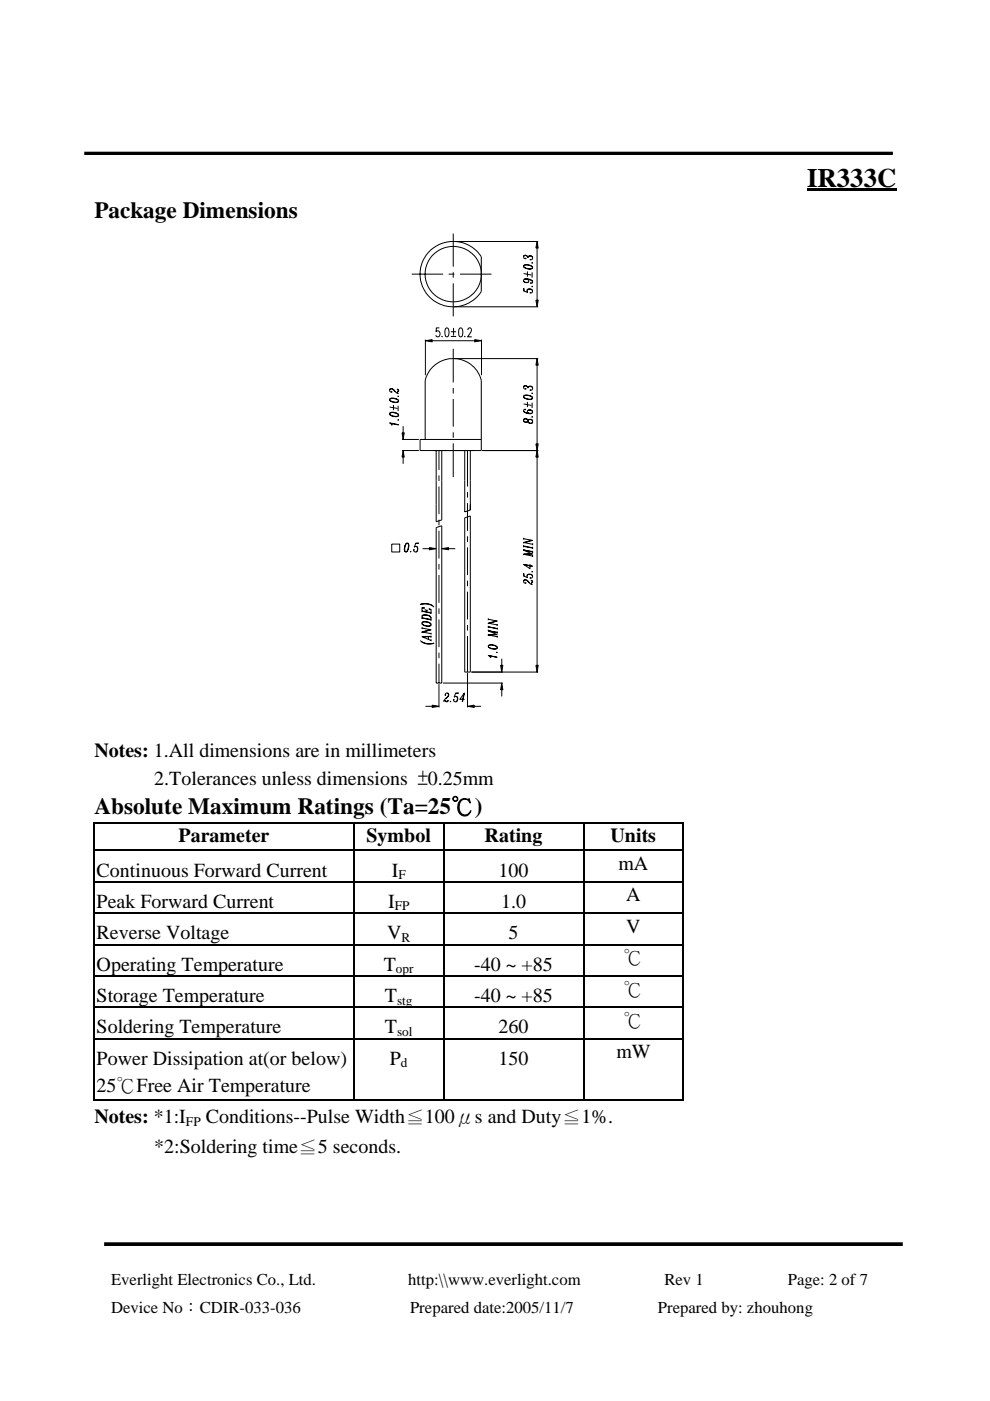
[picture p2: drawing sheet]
<svg xmlns="http://www.w3.org/2000/svg" width="210mm" height="297mm" viewBox="0 0 210 297" stroke-linecap="round" stroke-linejoin="round" font-family="sans-serif">
<path d="M22.1 263.8h169.3" fill="none" stroke="#000" stroke-width=".78" stroke-linecap="butt"/>
<g fill="#000">
<path d="M171.2 39.9h18.8v.7h-18.8zM19.9 174.3h.2v.3h-.2zM74.9 174.3h.3v.3h-.3zM94 174.3h.2v.3h-.2zM123.6 174.3h.2v.3h-.2zM144.8 174.3h.2v.3h-.2zM144.8 174.3h.2v.2h-.2zM19.9 180.2h.2v.3h-.2zM19.9 186.8h.2v.3h-.2zM19.9 193.5h.2v.3h-.2zM74.9 180.2h.3v.3h-.3zM74.9 186.8h.3v.3h-.3z"/>
<path d="M74.9 193.5h.3v.3h-.3zM94 180.2h.2v.3h-.2zM94 186.8h.2v.3h-.2zM94 193.5h.2v.3h-.2zM123.6 180.2h.2v.3h-.2zM123.6 186.8h.2v.3h-.2zM123.6 193.5h.2v.3h-.2zM144.8 180.2h.2v.3h-.2zM144.8 186.8h.2v.3h-.2zM144.8 193.5h.2v.3h-.2zM19.9 200.1h.2v.3h-.2zM19.9 206.8h.2v.3h-.2z"/>
<path d="M19.9 213.4h.2v.3h-.2zM74.9 200.1h.3v.3h-.3zM74.9 206.8h.3v.3h-.3zM74.9 213.4h.3v.3h-.3zM94 200.1h.2v.3h-.2zM94 206.8h.2v.3h-.2zM94 213.4h.2v.3h-.2zM123.6 200.1h.2v.3h-.2zM123.6 206.8h.2v.3h-.2zM123.6 213.4h.2v.3h-.2zM144.8 200.1h.2v.3h-.2zM144.8 206.8h.2v.3h-.2z"/>
<path d="M144.8 213.4h.2v.3h-.2zM19.9 220.1h.2v.2h-.2zM74.9 220.1h.3v.2h-.3zM94 220.1h.2v.2h-.2zM123.6 220.1h.2v.2h-.2zM144.8 220.1h.2v.2h-.2zM144.8 233.1h.2v.2h-.2z"/>
</g>
<g fill="none" stroke="#000" stroke-width=".25">
<path d="M19.9 174.4h55M20 174.6v5.6M75 174.6v5.6M75.2 174.4h18.8M94.1 174.6v5.6M94.2 174.4h29.4M123.7 174.6v5.6M123.8 174.4h21M144.9 174.6v5.6M20 180.5v6.3M20 187.1v6.4M20 193.8v6.3"/>
<path d="M20.1 180.3h54.8M20.1 187h54.8M20.1 193.6h54.8M75 180.5v6.3M75 187.1v6.4M75 193.8v6.3M75.2 180.3h18.8M75.2 187h18.8M75.2 193.6h18.8M94.1 180.5v6.3M94.1 187.1v6.4M94.1 193.8v6.3"/>
<path d="M94.2 180.3h29.4M94.2 187h29.4M94.2 193.6h29.4M123.7 180.5v6.3M123.7 187.1v6.4M123.7 193.8v6.3M123.8 180.3h21M123.8 187h21M123.8 193.6h21M144.9 180.5v6.3M144.9 187.1v6.4M144.9 193.8v6.3"/>
<path d="M20 200.4v6.4M20 207.1v6.3M20 213.7v6.4M20.1 200.3h54.8M20.1 206.9h54.8M20.1 213.6h54.8M75 200.4v6.4M75 207.1v6.3M75 213.7v6.4M75.2 200.3h18.8M75.2 206.9h18.8M75.2 213.6h18.8"/>
<path d="M94.1 200.4v6.4M94.1 207.1v6.3M94.1 213.7v6.4M94.2 200.3h29.4M94.2 206.9h29.4M94.2 213.6h29.4M123.7 200.4v6.4M123.7 207.1v6.3M123.7 213.7v6.4M123.8 200.3h21M123.8 206.9h21M123.8 213.6h21"/>
<path d="M144.9 200.4v6.4M144.9 207.1v6.3M144.9 213.7v6.4M19.9 233.2h55M20 220.3v13M20.1 220.2h54.8M75 220.3v13M75.2 220.2h18.8M75.2 233.2h18.8M94.1 220.3v13M94.2 220.2h29.4M94.2 233.2h29.4"/>
<path d="M123.7 220.3v13M123.8 220.2h21M123.8 233.2h21M144.9 220.3v13"/>
</g>
<path d="M17.9 32.5h171.4" fill="none" stroke="#000" stroke-width=".7" stroke-linecap="butt"/>
<path d="M79.2 48.3h41.8v106.4h-41.8z" fill="#fff"/>
<g fill="none" stroke="#000" stroke-width=".21">
<path d="M87.3 58.1h6.7M91.2 53.1l2-1.3a7.1 7.1 0 0 1 8.8 2.6v7.4a7 7 0 0 1-10.3 1.8 7 7 0 0 1-.5-10.5zM91.7 54.2a6 6 0 0 1 9.2 .3 6 6 0 0 1-2.2 9 6 6 0 0 1-8.4-3.9l-.2-.9 .2-1.8 .5-1.4zM95.1 58.1h1.3M96.1 49.5v7M96.1 57.7v1.2M96.3 51.2h17.8M97.5 58.1h6.7M111 59.6l.5 .3 .5-.1M111 56.5a1.44 1.44 0 0 0 1.9 .3 1.31 1.31 0 0 0-1.9-.4 1.35 1.35 0 0 0 1.9 .4M111 56.4a1.66 1.66 0 0 1 1.9 .3M111 54.4l.3-.2 .5 .2"/>
<path d="M111 58l1.6 .3M111.1 59.2h1l.8 .5M111.7 59.2l.4 .3a.53 .53 0 0 1-.6 .4 .53 .53 0 0 1-.4-.7 1.6 1.6 0 0 1 1.8 .5l-.1 .3h-.3h.1M111.8 57.6v1.1M111.9 54.7a.48 .48 0 0 1 .7-.4 .48 .48 0 0 1 .1 .8h-.3h.2M112.7 55.7h.2zM112.8 57.7v1.2M112.9 54.6l-.3-.3h-.3l-.4 .3-.1-.2a.48 .48 0 0 0-.7-.2l-.1 .4 .2 .2h.3h-.1M113.9 51.2l.2 1.4h-.5zM113.9 52.6v11M90.2 72.2l1.4-.2v.5zM90.2 72v7.5"/>
<path d="M91.6 72.2h9M93.2 69.5h-.7v.8a.43 .43 0 0 1 .7 .1 .55 .55 0 0 1 .1 .8 .55 .55 0 0 1-.8 0l-.1-.1M93.7 71.2v.2l.1-.1M94.5 69.6l.3-.1a1.32 1.32 0 0 1 0 1.9h-.1a1.53 1.53 0 0 1-.2-1.8zM95.6 70.3h1.1M95.6 71.3h1.1M96.1 60.1v7M96.1 74v7.1M96.2 69.5v1.6M96.3 65h17.8M96.3 76h17.8M97.4 69.6l.3-.1a1.37 1.37 0 0 1 0 1.9h-.1a1.58 1.58 0 0 1-.2-1.8z"/>
<path d="M98.6 71.2l-.1 .1h.1M99.2 70l.1-.3a.43 .43 0 0 1 .6-.1 .43 .43 0 0 1 0 .7l-.8 1.1h.9M100.6 72l1.5 .2-1.5 .3zM102.1 72v7.5M111.1 61.7l-.1-.6v.6l.9 .3-.1-.1a.55 .55 0 0 1 .3-.7 .55 .55 0 0 1 .7 .2l.1 .4-.2 .3h-.3h.2M111.7 61.6l.4-.3a.67 .67 0 0 1 .8 .3M112.7 60.7h.2zM113.6 63.6h.5l-.2 1.4zM113.9 76l.2 1.4h-.5zM113.9 77.4v16.7M82.6 87.8a1.44 1.44 0 0 0 1.9 .3 1.31 1.31 0 0 0-1.9-.4 1.35 1.35 0 0 0 1.9 .4M82.6 87.7a1.76 1.76 0 0 1 1.9 .3"/>
<path d="M82.6 84.8a1.44 1.44 0 0 0 1.9 .3 1.34 1.34 0 0 0-1.8-.6l-.1 .2a1.37 1.37 0 0 0 1.9 .4M82.6 84.7a1.71 1.71 0 0 1 1.9 .3M82.6 82.7l.5-.2 .7 .5M82.6 86.3l1.6 .3M82.9 89.7l.2 .5-.5-.5 1.9 .3M83 83.1h.1a.39 .39 0 0 1-.5-.4 .39 .39 0 0 1 .6-.2l.8 .7 .5 .3M83 89.8l1.5 .3M83.4 85.9v1.1M84.2 83.2l.3-.5-.3-.2 .2 .2-.2 .5 .1 .2M84.3 89h.2zM84.3 84h.2zM84.4 86v1.2"/>
<path d="M85.2 91.8h.5l-.2 1.4zM85.2 95.5h3.6M85.2 93.2h3.6M85.5 95.5l.2 1.4h-.5zM85.5 90.4v1.4M85.5 96.9v1.4M90.1 93.2v-12.5a6.1 6.1 0 0 1 6.8-4.6 6.2 6.2 0 0 1 4.8 3.5l.3 1.1v14.8h-12.9v-2.3h12.9M92.5 95.5v15.1l1.2-.4v-14.7M93.1 95.5v4.1M96.1 82.3v1.1M96.1 84.6v5.9M96.1 91.7v1.1"/>
<path d="M96.1 94v7.2M98.5 95.5v13l1.2-.4v-12.6M99.1 95.5v7.6M102.3 95.5h11.8M111 89.2l.2 .3h.6a.47 .47 0 0 0-.1-.7 .47 .47 0 0 0-.7 .2l.1 .3 .3 .2 .5-.2M111 89l.5-.2 .4 .4a.53 .53 0 0 1 .8-.2 .53 .53 0 0 1 .1 .7l-.2 .1a.56 .56 0 0 1-.7-.5M111 87.1l.5 .4 1.3 .1M111 84.1a1.44 1.44 0 0 0 1.9 .4 1.31 1.31 0 0 0-1.9-.5 1.35 1.35 0 0 0 1.9 .5M111 84a1.66 1.66 0 0 1 1.9 .3M111 82l.3-.2 .5 .2M111 85.6l1.6 .4M111.3 86.8h.2h-.2l-.3 .2a.98 .98 0 0 0 1.2 .7h.4a.46 .46 0 0 0 .3-.6 .46 .46 0 0 0-.7-.2l-.3 .1-.1 .3 .5 .4"/>
<path d="M111.8 85.2v1.1M111.9 89.3l.5 .4 .5-.2M111.9 87h.6l.4 .3M111.9 82.3a.48 .48 0 0 1 .7-.4 .48 .48 0 0 1 .1 .8h-.3h.2M112 89h.7l.2 .3M112.7 88.4h.2zM112.8 83.3v.2zM112.8 85.4v1.1M112.9 82.2l-.3-.3h-.3l-.4 .3-.2-.4a.38 .38 0 0 0-.7 .2 .38 .38 0 0 0 .5 .4h-.1M113.6 94.1h.5l-.2 1.4zM113.9 95.5l.2 1.4h-.5zM113.9 96.9v44.2"/>
<path d="M83.1 115.4h1.7v1.6h-1.7zM86.3 115.1a1.45 1.45 0 0 0-.3 1.9 1.33 1.33 0 0 0 .6-1.8l-.2-.1a1.31 1.31 0 0 0-.4 1.9M86.4 115.1a1.66 1.66 0 0 1-.3 1.9M87.1 116.8v.2zM88.2 115.2l.6-.1h-.6l-.4 .9a.41 .41 0 0 1 .5-.2 .41 .41 0 0 1 .3 .4 .55 .55 0 0 1-.1 .7 .55 .55 0 0 1-.7 0v-.4v.2M88.3 115.8l.2 .4a.68 .68 0 0 1-.3 .8M89.6 116.3h1.5M91 116.1l1.5 .2-1.5 .3zM92.5 111.9l1.2-.4v33.3h-1.2zM93.1 100.8v1.2M93.1 103.1v5.9M93.1 110.2v1.2"/>
<path d="M93.1 112.5v5.9M93.1 119.6v1.2M93.7 116.3l1.4-.2v.5zM95.1 116.3h1.4M98.5 109.8l1.2-.4v33.1h-1.2zM99.1 104.3v1.2M99.1 106.7v5.8M99.1 113.7v1.2M99.1 116.1v5.8M111 114.2l1.9 .4-1.6 .4M111 116.6l1.9 .3M111 114v.4"/>
<path d="M111 115v.2M111 115.6v.4M111 116.4v.2M111 115.8l1.9 .4M111 115.8l1.9 .3M111.1 119.7l1.8 .4M112.4 119.6v1l-1.4-.9 1.9 .3M112.6 114.6l-1.6 .4 1.9 .4M112.7 117.4l-1.7 .1v.2M112.9 117l-1.9-.4 1.9 .9h-1.9l1.9 .4M112.9 115.2v.4M112.9 116v.4"/>
<path d="M112.9 116.8v.4M112.9 117.7v.4M89.1 135.8a2.66 2.66 0 0 0 2.9 .6h-1.6l-1-.3M89.5 133.2l1.9 .3-1.6 .5M89.5 132.2a1.51 1.51 0 0 0 1.9 .3 1.3 1.3 0 0 0-1.8-.6l-.1 .1a1.3 1.3 0 0 0 1.9 .5M89.5 132a1.71 1.71 0 0 1 1.9 .4M89.5 131.2l.1-.7a1.39 1.39 0 0 1 1.8 .5v.6M89.5 130.7a1.34 1.34 0 0 1 1.9 .3M89.5 128.9h.5l-.5-.1v1M89.5 133v.3M89.5 134v.2M89.5 131l1.9 .4"/>
<path d="M89.5 129.6l1.9 .4M89.5 129.5l1.9 .4M90 129.3l.7 .1M90.4 129.3v.4M90.8 135v.6M91.1 133.5l-1.6 .5 1.9 .3M91.4 134.9l-1.9 .1 1.9 .8M91.4 129.3l-.4-.2 .4 .1v1M91.4 135h-1.7M91.4 134.2v.3M91.4 134.8v.4M91.4 135.6v.3"/>
<path d="M91.7 128.5l-1-.4-1.6 .1a2.75 2.75 0 0 1 2.9 .5M93.1 121.9v5.9M93.1 129v1.2M93.1 131.3v5.9M93.1 138.4v1.2M99.1 123.1v1.2M99.1 125.5v5.8M99.1 132.5v1.2M99.1 134.9v7.6M103.5 137.1a1.47 1.47 0 0 0 1.9 .3 1.32 1.32 0 0 0-1.8-.6l-.1 .1a1.4 1.4 0 0 0 1.9 .5M103.5 136.9a1.73 1.73 0 0 1 1.9 .3M103.5 131.3l1.9 .4-1.6 .4"/>
<path d="M103.5 133.7l1.9 .4M103.5 131.1v.4M103.5 132.1v.2M103.5 132.7v.4M103.5 133.5v.3M103.5 132.9l1.9 .4M103.8 139l.3 .4-.6-.4 1.9 .3M103.9 139.1l1.5 .3M105.2 131.7l-1.7 .4 1.9 .4M105.3 138.3h.1zM105.3 134.5l-1.8 .1v.2M105.4 134.1l-1.9-.3 1.9 .8h-1.9l1.9 .4"/>
<path d="M105.4 132.3v.4M105.4 133.1v.4M105.4 133.9v.4M105.4 134.8v.4M106.4 139.7v1.4M111 123.2l.5-.2 .7 .5M111.1 122.2l-.1-.7v.7l.9 .3-.1-.1a.55 .55 0 0 1 .3-.7 .55 .55 0 0 1 .7 .2l.1 .4-.2 .2h-.3h.2M111.4 123.6h.1a.38 .38 0 0 1-.5-.4 .38 .38 0 0 1 .7-.2l.7 .7 .5 .3M111.7 122l.4-.2a.67 .67 0 0 1 .8 .3M112.6 123.7l.3-.5-.3-.2 .2 .2-.1 .7M112.7 121.2h.2zM90.2 149.8h1.5"/>
<path d="M91.6 149.5l1.5 .3-1.5 .2zM93.1 140.7v4.1M93.1 145.1v4.9M93.9 144.8h12.7M94.3 148.5l.5 .3 .2-.4-.2 .3-.5-.2-.2 .1M94.4 147.3v.2a.38 .38 0 0 1 .4-.6 .38 .38 0 0 1 .3 .7l-.8 .7-.2 .5M94.9 146.9l.2 .3a.95 .95 0 0 1-.6 .9M95.5 148.6v.2zM96.6 147l.6-.1h-.6l-.3 .9 .2-.2a.54 .54 0 0 1 .5 .7 .54 .54 0 0 1-.8 .3v-.3v.1M96.7 147.6l.2 .2 .1 .5-.3 .5M98.4 147l-.4 1.8M98.5 148.3h-1l1-1.4-.4 1.9"/>
<path d="M99.1 149.8l1.4-.3v.5zM99.1 142.7v7.3M99.9 142.5h14.2M100.5 149.8h1.5M106.2 141.1h.4l-.2 1.4zM106.4 144.8l.2 1.4h-.4zM106.4 146.2v1.5M113.6 141.1h.5l-.2 1.4z"/>
</g>
<g fill="#000">
<path d="M113.9 51.2l.2 1.4h-.5zM90.2 72.2l1.4-.2v.5zM100.6 72l1.5 .2-1.5 .3zM113.6 63.6h.5l-.2 1.4zM113.9 76l.2 1.4h-.5zM85.5 95.5l.2 1.4h-.5zM85.2 91.8h.5l-.2 1.4zM113.6 94.1h.5l-.2 1.4zM113.9 95.5l.2 1.4h-.5zM91.1 116.1l1.4 .2-1.4 .3zM93.7 116.3l1.4-.2v.5zM91.7 149.5l1.4 .3-1.4 .2z"/>
<path d="M99.1 149.8l1.4-.3v.5zM106.4 144.8l.2 1.4h-.4zM106.2 141.1h.4l-.2 1.4zM113.6 141.1h.5l-.2 1.4z"/>
</g>
<text font-size="5.7" x="171.2" y="39.6">IR333C</text>
<g font-size="4.9">
<text x="20" y="46.1">Package Dimensions</text>
<text x="20" y="172.6">Absolute Maximum Ratings (Ta=25℃)</text>
</g>
<g font-size="4.2">
<text x="20" y="160.5">Notes: 1.All dimensions are in millimeters</text>
<text x="32.7" y="166.4">2.Tolerances unless dimensions ±0.25mm</text>
<text x="37.8" y="178.6">Parameter</text>
<text x="77.7" y="178.6">Symbol</text>
<text x="102.8" y="178.6">Rating</text>
<text x="129.5" y="178.6">Units</text>
<text x="20.5" y="185.9">Continuous Forward Current</text>
<text x="83.1" y="185.9">I</text>
<text x="105.7" y="185.9">100</text>
<text x="131.1" y="184.4">mA</text>
<text x="132.8" y="191.1">A</text>
<text x="20.5" y="192.5">Peak Forward Current</text>
<text x="82.3" y="192.5">I</text>
<text x="106.2" y="192.5">1.0</text>
<text x="132.8" y="197.7">V</text>
<text x="20.5" y="199.2">Reverse Voltage</text>
<text x="82.1" y="199.2">V</text>
<text x="107.8" y="199.2">5</text>
<text x="20.5" y="205.8">Operating Temperature</text>
<text x="81.4" y="205.8">T</text>
<text x="100.5" y="205.8">-40 ~ +85</text>
<text x="132.2" y="204.4">℃</text>
<text x="20.5" y="212.4">Storage Temperature</text>
<text x="81.6" y="212.4">T</text>
<text x="100.5" y="212.4">-40 ~ +85</text>
<text x="132.2" y="211.1">℃</text>
<text x="20.5" y="219.1">Soldering Temperature</text>
<text x="81.6" y="219.1">T</text>
<text x="105.7" y="219.1">260</text>
<text x="132.2" y="217.7">℃</text>
<text x="20.5" y="225.7">Power Dissipation at(or below)</text>
<text x="82.7" y="225.7">P</text>
<text x="105.7" y="225.7">150</text>
<text x="130.7" y="224.3">mW</text>
<text x="20.5" y="231.6">25℃Free Air Temperature</text>
<text x="20" y="238.2">Notes: *1:I</text>
<text x="43.6" y="238.2">Conditions--Pulse Width≦100μs and Duty≦1%.</text>
<text x="32.7" y="244.5">*2:Soldering time≦5 seconds.</text>
</g>
<g font-size="3.5">
<text x="23.6" y="272.4">Everlight Electronics Co., Ltd.</text>
<text x="86.6" y="272.4">http:\\www.everlight.com</text>
<text x="140.9" y="272.4">Rev 1</text>
<text x="167" y="272.4">Page: 2 of 7</text>
<text x="23.6" y="278.3">Device No：CDIR-033-036</text>
<text x="86.9" y="278.3">Prepared date:2005/11/7</text>
<text x="139.5" y="278.3">Prepared by: zhouhong</text>
</g>
<g font-size="2.8">
<text x="84.5" y="186.4">F</text>
<text x="83.7" y="193">FP</text>
<text x="85.1" y="199.7">R</text>
<text x="83.9" y="206.3">opr</text>
<text x="84.2" y="213">stg</text>
<text x="84.2" y="219.6">sol</text>
<text x="85" y="226.3">d</text>
<text x="39.4" y="238.7">FP</text>
</g>
</svg>
